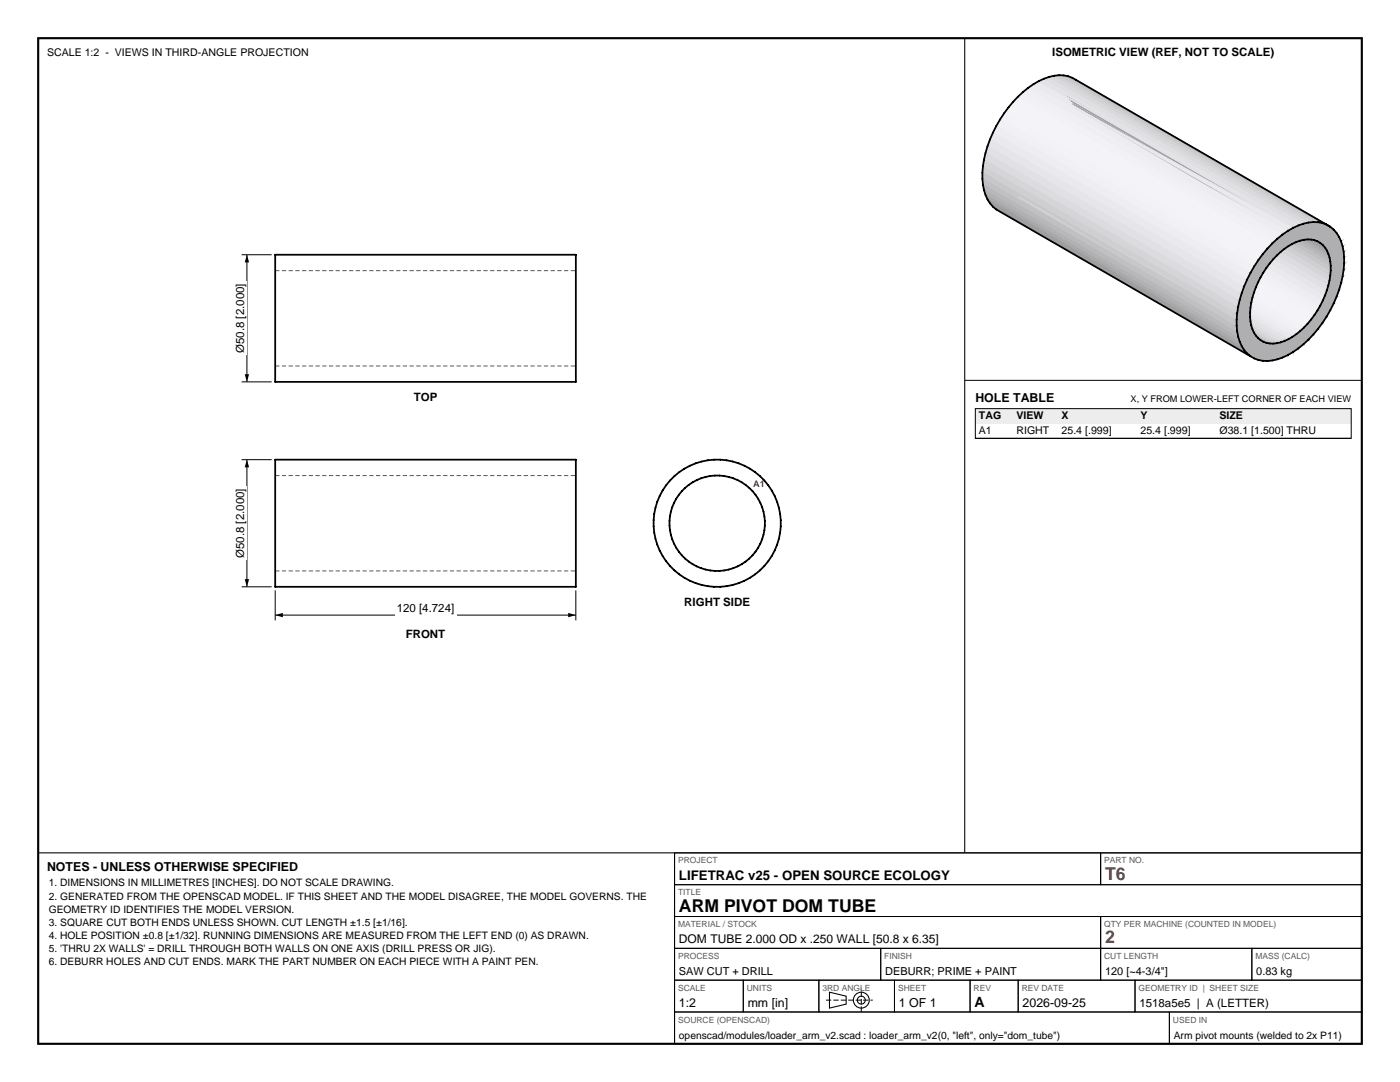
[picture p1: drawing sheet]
<svg xmlns="http://www.w3.org/2000/svg" width="279mm" height="216mm" viewBox="0 0 279 216" stroke-linecap="round" stroke-linejoin="round" font-family="sans-serif">
<path d="M7.6 7.6h264.2v200.7h-264.2z" fill="none" stroke="#000" stroke-width=".42"/>
<g fill="none" stroke="#000" stroke-width=".21">
<path d="M192.5 7.6v162.6M7.6 170.2h264.2M134.6 170.2v38.1M165.5 198l3.4 .8v1.6l-3.4 .8z"/>
<circle cx="171.9" cy="199.6" r="1.59"/>
<circle cx="171.9" cy="199.6" r=".79"/>
</g>
<g fill="none" stroke="#000" stroke-width=".2">
<path d="M54.9 117.8v6M114.9 117.8v6M54.9 122.7h60M134.6 170.2h85.1v6.3h-85.1zM134.6 176.5h137.2v6.4h-137.2zM219.7 170.2h52.1v6.3h-52.1zM134.6 182.9h85.1v6.3h-85.1zM134.6 189.2h41.2v6.4h-41.2zM134.6 195.6h13.7v6.3h-13.7zM148.3 195.6h15.1v6.3h-15.1zM163.4 195.6h15.1v6.3h-15.1zM175.8 189.2h43.9v6.4h-43.9z"/>
<path d="M178.5 195.6h15.1v6.3h-15.1zM193.6 195.6h9.6v6.3h-9.6zM203.2 195.6h23.3v6.3h-23.3zM219.7 182.9h52.1v6.3h-52.1zM219.7 189.2h30.1v6.4h-30.1zM226.5 195.6h45.3v6.3h-45.3zM249.8 189.2h22v6.4h-22zM134.6 201.9h98.8v6.4h-98.8zM233.4 201.9h38.4v6.4h-38.4z"/>
</g>
<path d="M164.8 199.6h9.4M171.9 201.9v-4.6" fill="none" stroke="#000" stroke-width=".2" stroke-dasharray="1.1 .4" stroke-linecap="butt"/>
<path d="M54.9 54h60M54.9 73h60M54.9 94.9h60M54.9 113.9h60" fill="none" stroke="#595959" stroke-width=".2" stroke-dasharray=".8 .5" stroke-linecap="butt"/>
<g fill="none" stroke="#000" stroke-width=".35">
<path d="M54.9 50.8h60v25.4h-60zM54.9 91.7h60v25.4h-60z"/>
<circle cx="143.1" cy="104.4" r="9.5"/>
<circle cx="143.1" cy="104.4" r="12.7"/>
</g>
<path d="M54.9 122.7l1.5-.4v.9zM113.4 122.3l1.5 .4-1.5 .5z" fill="#000"/>
<path d="M78.8 119.9h12.3v2.8h-12.3z" fill-rule="evenodd" fill="#fff"/>
<path d="M48.2 91.7h6M49.3 91.7v25.4M48.2 117.1h6" fill="none" stroke="#000" stroke-width=".2"/>
<path d="M49.3 91.7l.4 1.5h-.9zM48.8 115.6h.9l-.4 1.5z" fill="#000"/>
<path d="M46.5 97h2.8v14.8h-2.8z" fill-rule="evenodd" fill="#fff"/>
<path d="M48.2 50.8h6M49.3 50.8v25.4M48.2 76.2h6" fill="none" stroke="#000" stroke-width=".2"/>
<path d="M49.3 50.8l.4 1.6h-.9zM48.8 74.7h.9l-.4 1.5z" fill="#000"/>
<path d="M46.5 56.1h2.8v14.8h-2.8z" fill-rule="evenodd" fill="#fff"/>
<g fill="#f0f0f5" stroke="#f0f0f5" stroke-width=".2">
<path d="M212.8 31.7l50.1 30.2-50.7-29.3z"/>
<path d="M212.8 31.7l50.7 29.3-.6 .9z"/>
<path d="M199.6 23.8l50 30.6-50.8-29.3z"/>
<path d="M199.6 23.8l50.7 29.3-.7 1.3z"/>
</g>
<g fill="#ededf2" stroke="#ededf2" stroke-width=".2">
<path d="M213.3 30.7l50.2 30.3-50.7-29.3z"/>
<path d="M213.3 30.7l50.7 29.3-.5 1z"/>
<path d="M198.8 25.1l50.1 30.7-50.7-29.3z"/>
<path d="M198.8 25.1l50.8 29.3-.7 1.4z"/>
</g>
<g fill="#f2f2f7" stroke="#f2f2f7" stroke-width=".2">
<path d="M212.2 32.6l50.1 30.3-50.7-29.3z"/>
<path d="M212.2 32.6l50.7 29.3-.6 1z"/>
<path d="M200.4 22.6l49.9 30.5-50.7-29.3z"/>
<path d="M200.4 22.6l50.7 29.3-.8 1.2z"/>
</g>
<g fill="#eaeaee" stroke="#eaeaee" stroke-width=".2">
<path d="M213.7 29.7l50.3 30.3-50.7-29.3z"/>
<path d="M213.7 29.7l50.7 29.3-.4 1z"/>
<path d="M198.2 26.5l50.1 30.6-50.7-29.3z"/>
<path d="M198.2 26.5l50.7 29.3-.6 1.3z"/>
</g>
<g fill="#f3f3f8" stroke="#f3f3f8" stroke-width=".2">
<path d="M211.6 33.6l50.7 29.3-51.4-28.4z"/>
<path d="M210.9 34.5l50.8 29.3-51.5-28.5z"/>
<path d="M210.2 35.3l50.8 29.3-51.5-28.5z"/>
<path d="M210.9 34.5l51.4 28.4-.6 .9z"/>
<path d="M210.2 35.3l51.5 28.5-.7 .8z"/>
<path d="M209.5 36.1l51.5 28.5-.8 .8z"/>
<path d="M203.2 19.3l50.7 29.3-51.7-28.3z"/>
<path d="M202.2 20.3l50.7 29.3-51.6-28.2z"/>
<path d="M201.3 21.4l50.7 29.3-51.6-28.1z"/>
<path d="M202.2 20.3l51.7 28.3-1 1z"/>
<path d="M201.3 21.4l51.6 28.2-.9 1.1z"/>
<path d="M200.4 22.6l51.6 28.1-.9 1.2z"/>
</g>
<g fill="#e6e6ea" stroke="#e6e6ea" stroke-width=".2">
<path d="M214.1 28.6l50.3 30.4-50.7-29.3z"/>
<path d="M214.1 28.6l50.7 29.3-.4 1.1z"/>
<path d="M197.6 27.8l50.2 30.7-50.7-29.3z"/>
<path d="M197.6 27.8l50.7 29.3-.5 1.4z"/>
</g>
<g fill="#e1e1e5" stroke="#e1e1e5" stroke-width=".2">
<path d="M214.4 27.6l50.4 30.3-50.7-29.3z"/>
<path d="M214.4 27.6l50.7 29.3-.3 1z"/>
<path d="M197.1 29.2l50.3 30.6-50.7-29.3z"/>
<path d="M197.1 29.2l50.7 29.3-.4 1.3z"/>
</g>
<g fill="#dbdbe0" stroke="#dbdbe0" stroke-width=".2">
<path d="M214.6 26.6l50.5 30.3-50.7-29.3z"/>
<path d="M214.6 26.6l50.7 29.3-.2 1z"/>
<path d="M196.7 30.5l50.4 30.7-50.7-29.3z"/>
<path d="M196.7 30.5l50.7 29.3-.3 1.4z"/>
</g>
<g fill="#f1f1f6" stroke="#f1f1f6" stroke-width=".2">
<path d="M208.7 36.8l.8-.7 50.7 29.3z"/>
<path d="M208.7 36.8l51.5 28.6-.7 .7z"/>
<path d="M203.2 19.3l1-.9 50.7 29.2z"/>
<path d="M203.2 19.3l51.7 28.3-1 1z"/>
</g>
<g fill="#d5d5d9" stroke="#d5d5d9" stroke-width=".2">
<path d="M214.8 25.6l50.5 30.3-50.7-29.3z"/>
<path d="M214.8 25.6l50.7 29.3-.2 1z"/>
<path d="M196.4 31.9l50.5 30.6-50.7-29.3z"/>
<path d="M196.4 31.9l50.7 29.3-.2 1.3z"/>
</g>
<g fill="#efeff4" stroke="#efeff4" stroke-width=".2">
<path d="M208 37.4l.7-.6 50.8 29.3z"/>
<path d="M208 37.4l51.5 28.7-.8 .6z"/>
<path d="M204.2 18.4l1-.9 50.7 29.3z"/>
<path d="M204.2 18.4l51.7 28.4-1 .8z"/>
</g>
<g fill="#cfcfd3" stroke="#cfcfd3" stroke-width=".2">
<path d="M214.8 24.7l50.7 30.2-50.7-29.3z"/>
<path d="M214.8 24.7l50.8 29.3-.1 .9z"/>
<path d="M196.2 33.2l50.6 30.6-50.7-29.3z"/>
<path d="M196.2 33.2l50.7 29.3-.1 1.3z"/>
</g>
<g fill="#ececf1" stroke="#ececf1" stroke-width=".2">
<path d="M207.2 37.9l.8-.5 50.7 29.3z"/>
<path d="M207.2 37.9l51.5 28.8-.8 .5z"/>
<path d="M205.2 17.5l1.1-.7 50.7 29.3z"/>
<path d="M205.2 17.5l51.8 28.6-1.1 .7z"/>
</g>
<g fill="#c7c7cb" stroke="#c7c7cb" stroke-width=".2">
<path d="M214.8 23.8l50.8 30.2-50.8-29.3z"/>
<path d="M214.8 23.8l50.8 29.3v.9z"/>
<path d="M196.1 34.5l50.7 30.5-50.7-29.3z"/>
<path d="M196.1 34.5l50.7 29.3v1.2z"/>
</g>
<g fill="#e8e8ed" stroke="#e8e8ed" stroke-width=".2">
<path d="M206.4 38.4l.8-.5 50.7 29.3z"/>
<path d="M206.4 38.4l51.5 28.8-.8 .5z"/>
</g>
<g fill="#c0c0c4" stroke="#c0c0c4" stroke-width=".2">
<path d="M214.8 22.9l50.8 30.2-50.8-29.3z"/>
<path d="M196.1 35.7l50.8 30.4-50.7-29.3z"/>
<path d="M214.8 22.9l50.7 29.3 .1 .9z"/>
<path d="M196.1 35.7l50.7 29.3 .1 1.1z"/>
</g>
<g fill="#e4e4e9" stroke="#e4e4e9" stroke-width=".2">
<path d="M205.6 38.8l.8-.4 50.7 29.3z"/>
<path d="M207.3 16.2l1.1-.5 50.7 29.3z"/>
<path d="M205.6 38.8l51.5 28.9-.8 .4z"/>
<path d="M207.3 16.2l51.8 28.8-1 .5z"/>
</g>
<g fill="#b8b8bc" stroke="#b8b8bc" stroke-width=".2">
<path d="M214.6 22.1l50.9 30.1-50.7-29.3z"/>
<path d="M196.2 36.8l50.9 30.4-50.7-29.3z"/>
<path d="M214.6 22.1l50.7 29.3 .2 .8z"/>
<path d="M196.2 36.8l50.7 29.3 .2 1.1z"/>
</g>
<g fill="#dfdfe3" stroke="#dfdfe3" stroke-width=".2">
<path d="M204.8 39l.8-.2 50.7 29.3z"/>
<path d="M208.4 15.7l1-.4 50.7 29.3z"/>
<path d="M204.8 39l51.5 29.1-.7 .2z"/>
<path d="M208.4 15.7l51.7 28.9-1 .4z"/>
</g>
<g fill="#b0b0b4" stroke="#b0b0b4" stroke-width=".2">
<path d="M214.4 21.4l50.9 30-50.7-29.3z"/>
<path d="M196.4 37.9l51 30.3-50.7-29.3z"/>
<path d="M214.4 21.4l50.7 29.3 .2 .7z"/>
<path d="M196.4 37.9l50.7 29.3 .3 1z"/>
</g>
<g fill="#d9d9de" stroke="#d9d9de" stroke-width=".2">
<path d="M204.1 39.2l.7-.2 50.8 29.3z"/>
<path d="M209.4 15.3l1-.2 50.7 29.3z"/>
<path d="M204.1 39.2l51.5 29.1-.8 .2z"/>
<path d="M209.4 15.3l51.7 29.1-1 .2z"/>
</g>
<g fill="#a8a8ab" stroke="#a8a8ab" stroke-width=".2">
<path d="M214.1 20.7l51 30-50.7-29.3z"/>
<path d="M196.7 38.9l51.1 30.2-50.7-29.3z"/>
<path d="M214.1 20.7l50.7 29.3 .3 .7z"/>
<path d="M196.7 38.9l50.7 29.3 .4 .9z"/>
</g>
<g fill="#d3d3d7" stroke="#d3d3d7" stroke-width=".2">
<path d="M203.3 39.3l.8-.1 50.7 29.3z"/>
<path d="M210.4 15.1l1-.1 50.7 29.3z"/>
<path d="M203.3 39.3l51.5 29.2-.7 .1z"/>
<path d="M210.4 15.1l51.7 29.2-1 .1z"/>
</g>
<g fill="#9f9fa3" stroke="#9f9fa3" stroke-width=".2">
<path d="M213.7 20.1l51.1 29.9-50.7-29.3z"/>
<path d="M197.1 39.8l51.2 30.1-50.7-29.3z"/>
<path d="M213.7 20.1l50.7 29.3 .4 .6z"/>
<path d="M197.1 39.8l50.7 29.3 .5 .8z"/>
</g>
<g fill="#ccccd0" stroke="#ccccd0" stroke-width=".2">
<path d="M202.6 39.2l.7 .1 50.8 29.3z"/>
<path d="M211.4 15h.9l50.7 29.3z"/>
<path d="M202.6 39.2l51.5 29.4-.7-.1z"/>
<path d="M211.4 15l51.6 29.3h-.9z"/>
</g>
<g fill="#9e9ea1" stroke="#9e9ea1" stroke-width=".2">
<path d="M213.3 19.6l51.1 29.8-50.7-29.3z"/>
<path d="M212.8 19.2l50.7 29.3-50.2-28.9z"/>
<path d="M212.2 18.9l50.7 29.3z"/>
<path d="M198.2 41.2l50.7 29.3-50.1-28.7z"/>
<path d="M197.6 40.6l51.3 29.9-50.7-29.3z"/>
<path d="M213.3 19.6l50.7 29.3 .4 .5z"/>
<path d="M213.3 19.6l50.2 28.9 .5 .4z"/>
<path d="M212.8 19.2l50.7 29.3z"/>
<path d="M198.8 41.8l50.1 28.7 .7 .6z"/>
<path d="M197.6 40.6l50.7 29.3 .6 .6z"/>
</g>
<g fill="#c5c5c9" stroke="#c5c5c9" stroke-width=".2">
<path d="M202 39.1l.6 .1 50.8 29.3z"/>
<path d="M212.3 15l.9 .2 50.7 29.3z"/>
<path d="M202 39.1l51.4 29.4-.7-.1z"/>
<path d="M212.3 15l51.6 29.5-.9-.2z"/>
</g>
<g fill="#bdbdc1" stroke="#bdbdc1" stroke-width=".2">
<path d="M201.4 38.9l.6 .2 50.7 29.3z"/>
<path d="M213.2 15.2l.8 .3 50.7 29.3z"/>
<path d="M201.4 38.9l51.3 29.5-.6-.2z"/>
<path d="M213.2 15.2l51.5 29.6-.8-.3z"/>
</g>
<path d="M214 15.5l51.5 29.7z" fill="#b5b5b9" stroke="#b5b5b9" stroke-width=".2"/>
<g fill="#e9e9ed" stroke="#e9e9ed" stroke-width=".2">
<path d="M206.3 16.8l1-.6 50.8 29.3z"/>
<path d="M206.3 16.8l51.8 28.7-1.1 .6z"/>
</g>
<g fill="#afafb2" stroke="#afafb2" stroke-width=".2">
<path d="M262.9 61.9h2.6l-.8 1.3z"/>
<path d="M263.5 61l2.7-.4-.7 1.3z"/>
<path d="M262.3 62.9l2.4 .3-.8 1.2z"/>
<path d="M264 60l2.7-.8-.5 1.4z"/>
<path d="M261.7 63.8l2.2 .6-.9 1.2z"/>
<path d="M264.4 59l2.8-1.1-.5 1.3z"/>
<path d="M261 64.6l2 1-.9 1.1z"/>
<path d="M264.8 57.9l2.8-1.4-.4 1.4z"/>
<path d="M260.2 65.4l1.9 1.3-1 1.1z"/>
<path d="M263.5 61l2 .9h-2.6z"/>
<path d="M262.9 61.9l1.8 1.3-2.4-.3z"/>
<path d="M264 60l2.2 .6-2.7 .4z"/>
<path d="M262.3 62.9l1.6 1.5-2.2-.6z"/>
<path d="M265.1 56.9l2.8-1.7-.3 1.3z"/>
<path d="M264.4 59l2.3 .2-2.7 .8z"/>
<path d="M259.5 66.1l1.6 1.7-1 .9z"/>
<path d="M261.7 63.8l1.3 1.8-2-1z"/>
<path d="M264.8 57.9h2.4l-2.8 1.1z"/>
<path d="M261 64.6l1.1 2.1-1.9-1.3z"/>
<path d="M265.3 55.9l2.8-2-.2 1.3z"/>
<path d="M265.1 56.9l2.5-.4-2.8 1.4z"/>
<path d="M258.7 66.7l1.4 2-1 .8z"/>
<path d="M259.5 66.1l.7-.7 .9 2.4z"/>
<path d="M265.3 55.9l2.6-.7-2.8 1.7z"/>
<path d="M265.5 54.9l2.8-2.3-.2 1.3z"/>
<path d="M258.7 66.7l.8-.6 .6 2.6z"/>
<path d="M257.9 67.2l1.2 2.3-1 .8z"/>
<path d="M265.5 54.9l2.6-1-2.8 2z"/>
<path d="M257.9 67.2l.8-.5 .4 2.8z"/>
<path d="M265.6 53.1l2.7-1.7v1.2z"/>
<path d="M257.1 67.7l1 2.6-1.1 .6z"/>
<path d="M265.6 54l2.7-1.4-2.8 2.3z"/>
<path d="M265.6 53.1l2.7-.5-2.7 1.4z"/>
<path d="M257.1 67.7l.8-.5 .2 3.1z"/>
<path d="M265.5 52.2l2.6-2 .2 1.2z"/>
<path d="M256.3 68.1l.7 2.8-1.1 .4z"/>
<path d="M265.5 52.2l2.8-.8-2.7 1.7z"/>
<path d="M256.3 68.1l.8-.4-.1 3.2z"/>
<path d="M256.3 68.1l-.4 3.2-1 .4z"/>
<path d="M265.3 51.4l2.6-2.3 .2 1.1z"/>
<path d="M265.3 51.4l2.8-1.2-2.6 2z"/>
<path d="M255.6 68.3l.7-.2-1.4 3.6z"/>
<path d="M255.6 68.3l-.7 3.4-1 .2z"/>
<path d="M265.1 50.7l2.5-2.5 .3 .9z"/>
<path d="M265.1 50.7l2.8-1.6-2.6 2.3z"/>
<path d="M254.8 68.5l.8-.2-1.7 3.6z"/>
<path d="M254.8 68.5l-.9 3.4-1 .1z"/>
<path d="M267.2 47.3l.4 .9-2.8 1.8z"/>
<path d="M264.8 50l2.8-1.8-2.5 2.5z"/>
<path d="M254.1 68.6l.7-.1-1.9 3.5z"/>
<path d="M254.1 68.6l-1.2 3.4h-.9z"/>
<path d="M264.4 49.4l2.8-2.1-2.4 2.7z"/>
<path d="M266.7 46.5l.5 .8-2.8 2.1z"/>
<path d="M253.4 68.5l.7 .1-2.1 3.4z"/>
<path d="M253.4 68.5l-1.4 3.5-.9-.2z"/>
<path d="M264 48.9l2.7-2.4-2.3 2.9z"/>
<path d="M266.2 45.8l.5 .7-2.7 2.4z"/>
<path d="M252.7 68.4l.7 .1-2.3 3.3z"/>
<path d="M252.7 68.4l-1.6 3.4-.8-.3z"/>
<path d="M266.2 45.8l-2.2 3.1-.5-.4z"/>
<path d="M265.5 45.2l.7 .6-2.7 2.7z"/>
<path d="M252.1 68.2l.6 .2-2.4 3.1z"/>
<path d="M265.5 45.2l-2 3.3-.6-.3z"/>
<path d="M252.1 68.2l-1.8 3.3-.7-.4z"/>
<path d="M264.7 44.8l.8 .4-2.6 3z"/>
<path d="M251.6 67.9l.5 .3-2.5 2.9z"/>
<path d="M264.7 44.8l-1.8 3.4-.6-.3z"/>
<path d="M251.6 67.9l-2 3.2-.7-.6z"/>
<path d="M251.1 67.4l.5 .5-2.7 2.6z"/>
<path d="M263.9 44.5l.8 .3-2.4 3.1z"/>
<path d="M263.9 44.5l-1.6 3.4-.6-.1z"/>
<path d="M248.3 69.9l2.8-2.5-2.2 3.1z"/>
<path d="M250.6 66.9l.5 .5-2.8 2.5z"/>
<path d="M263 44.3l.9 .2-2.2 3.3z"/>
<path d="M263 44.3l-1.3 3.5h-.7z"/>
<path d="M247.8 69.1l2.8-2.2-2.3 3z"/>
<path d="M250.2 66.3l.4 .6-2.8 2.2z"/>
<path d="M262.1 44.3h.9l-2 3.5z"/>
<path d="M262.1 44.3l-1.1 3.5h-.8z"/>
<path d="M247.4 68.2l2.5-2.5 .3 .6z"/>
<path d="M247.4 68.2l2.8-1.9-2.4 2.8z"/>
<path d="M261.1 44.4l1-.1-1.9 3.5z"/>
<path d="M261.1 44.4l-.9 3.4-.7 .2z"/>
<path d="M247.1 67.2l2.6-2.3 .2 .8z"/>
<path d="M247.1 67.2l2.8-1.5-2.5 2.5z"/>
<path d="M260.1 44.6l1-.2-1.6 3.6z"/>
<path d="M260.1 44.6l-.6 3.4-.8 .3z"/>
<path d="M246.9 66.1l2.7-2 .1 .8z"/>
<path d="M246.9 66.1l2.8-1.2-2.6 2.3z"/>
<path d="M259.1 45l1-.4-1.4 3.7z"/>
<path d="M258.1 45.5l.6 2.8-.8 .4z"/>
<path d="M246.8 65l2.7-1.7 .1 .8z"/>
<path d="M258.1 45.5l1-.5-.4 3.3z"/>
<path d="M246.8 65l2.8-.9-2.7 2z"/>
<path d="M257 46.1l.9 2.6-.8 .4z"/>
<path d="M246.8 63.8l2.7-1.4v.9z"/>
<path d="M257 46.1l1.1-.6-.2 3.2z"/>
<path d="M246.8 63.8l2.7-.5-2.7 1.7z"/>
<path d="M255.9 46.8l1.2 2.3-.8 .6z"/>
<path d="M246.9 62.5l2.7-1.1-.1 1z"/>
<path d="M246.9 62.5l2.8-2.1-.1 1z"/>
<path d="M255.9 46.8l1.1-.7 .1 3z"/>
<path d="M246.9 62.5l2.6-.1-2.7 1.4z"/>
<path d="M254.9 47.6l1.4 2.1-.7 .6z"/>
<path d="M247.1 61.2l2.8-1.8-.2 1z"/>
<path d="M253.9 48.6l1.7 1.7-.8 .7z"/>
<path d="M254.9 47.6l1-.8 .4 2.9z"/>
<path d="M247.4 59.8l2.8-1.4-.3 1z"/>
<path d="M247.1 61.2l2.6-.8-2.8 2.1z"/>
<path d="M252.9 49.6l1.9 1.4-.7 .7z"/>
<path d="M247.8 58.5l2.8-1.1-.4 1z"/>
<path d="M252 50.7l2.1 1-.7 .9z"/>
<path d="M253.9 48.6l1-1 .7 2.7z"/>
<path d="M248.3 57.1l2.8-.7-.5 1z"/>
<path d="M247.4 59.8l2.5-.4-2.8 1.8z"/>
<path d="M251.1 51.9l2.3 .7-.7 .9z"/>
<path d="M248.9 55.8l2.7-.4-.5 1z"/>
<path d="M250.3 53.1l2.4 .4-.6 .9z"/>
<path d="M249.6 54.4h2.5l-.5 1z"/>
<path d="M253.9 48.6l.9 2.4-1.9-1.4z"/>
<path d="M247.8 58.5l2.4-.1-2.8 1.4z"/>
<path d="M252.9 49.6l1.2 2.1-2.1-1z"/>
<path d="M248.3 57.1l2.3 .3-2.8 1.1z"/>
<path d="M252 50.7l1.4 1.9-2.3-.7z"/>
<path d="M248.9 55.8l2.2 .6-2.8 .7z"/>
<path d="M251.1 51.9l1.6 1.6-2.4-.4z"/>
<path d="M249.6 54.4l2 1-2.7 .4z"/>
<path d="M250.3 53.1l1.8 1.3h-2.5z"/>
</g>
<path d="M203.2 19.3a13.1 13.1 0 0 1 8.2-4.3h.9l1.7 .5 51.5 29.7a8.2 8.2 0 0 1 2.8 7.4 23.7 23.7 0 0 1-11.3 18.3 7.7 7.7 0 0 1-6.7 .6l-51.5-29.7a8.2 8.2 0 0 1-2.7-7.3 24.3 24.3 0 0 1 7.1-15.2zM254.8 51a9.3 9.3 0 0 1 6.9-3.2 4.5 4.5 0 0 1 3.8 4.4 17.2 17.2 0 0 1-6 13.9 8 8 0 0 1-6.8 2.3 4.7 4.7 0 0 1-3.1-4.3 17.2 17.2 0 0 1 5.2-13.1zM264.7 44.8a8.2 8.2 0 0 0-7.7 1.3 23.7 23.7 0 0 0-10.2 18.9 7.7 7.7 0 0 0 2.8 6.1" fill="none" stroke="#000" stroke-width=".35"/>
<path d="M192.5 75.9h79.3" fill="none" stroke="#000" stroke-width=".2"/>
<path d="M194.6 81.5h75.1v3h-75.1z" fill-rule="evenodd" fill="#ededed"/>
<path d="M194.6 81.5h75.1v6h-75.1zM194.6 87.5h75.1" fill="none" stroke="#000" stroke-width=".2"/>
<g font-size="3.5" fill="#bf1a1a">
<text x="220.5" y="175.5">T6</text>
<text x="220.5" y="188.2">2</text>
</g>
<text font-size="3.5" x="135.5" y="181.9">ARM PIVOT DOM TUBE</text>
<text font-size="2.8" x="194.5" y="200.9">A</text>
<text font-size="2.6" x="135.5" y="175.5">LIFETRAC v25 - OPEN SOURCE ECOLOGY</text>
<g font-size="2.5">
<text x="194.6" y="80.1">HOLE TABLE</text>
<text x="9.4" y="173.7">NOTES - UNLESS OTHERWISE SPECIFIED</text>
<text x="135.5" y="200.9">1:2</text>
<text x="149.2" y="200.9">mm [in]</text>
<text x="179.4" y="200.9">1 OF 1</text>
<text x="204.1" y="200.9">2026-09-25</text>
</g>
<text font-size="2.4" x="135.5" y="188.2">DOM TUBE 2.000 OD x .250 WALL [50.8 x 6.35]</text>
<g font-size="2.3">
<text x="210" y="11.1">ISOMETRIC VIEW (REF, NOT TO SCALE)</text>
<text x="48.7" y="70.5" transform="rotate(-90 48.7 70.5)">Ø50.8 [2.000]</text>
<text x="82.6" y="80.1">TOP</text>
<text x="48.7" y="111.4" transform="rotate(-90 48.7 111.4)">Ø50.8 [2.000]</text>
<text x="79.2" y="122.2">120 [4.724]</text>
<text x="136.6" y="121">RIGHT SIDE</text>
<text x="81" y="127.3">FRONT</text>
<text x="227.4" y="200.9">1518a5e5 | A (LETTER)</text>
</g>
<g font-size="2.2">
<text x="135.5" y="194.6">SAW CUT + DRILL</text>
<text x="176.6" y="194.6">DEBURR; PRIME + PAINT</text>
<text x="220.5" y="194.6">120 [~4-3/4&quot;]</text>
<text x="250.7" y="194.6">0.83 kg</text>
</g>
<g font-size="2.1">
<text x="9.4" y="11.1">SCALE 1:2 - VIEWS IN THIRD-ANGLE PROJECTION</text>
<text x="195.4" y="83.7">TAG</text>
<text x="202.9" y="83.7">VIEW</text>
<text x="211.9" y="83.7">X</text>
<text x="227.6" y="83.7">Y</text>
<text x="243.4" y="83.7">SIZE</text>
<text x="195.4" y="86.7">A1</text>
<text x="202.9" y="86.7">RIGHT</text>
<text x="211.9" y="86.7">25.4 [.999]</text>
<text x="227.6" y="86.7">25.4 [.999]</text>
<text x="243.4" y="86.7">Ø38.1 [1.500] THRU</text>
</g>
<g font-size="2">
<text x="9.7" y="176.9">1. DIMENSIONS IN MILLIMETRES [INCHES]. DO NOT SCALE DRAWING.</text>
<text x="9.7" y="179.5">2. GENERATED FROM THE OPENSCAD MODEL. IF THIS SHEET AND THE MODEL DISAGREE, THE MODEL GOVERNS. THE</text>
<text x="9.7" y="182.1">GEOMETRY ID IDENTIFIES THE MODEL VERSION.</text>
<text x="9.7" y="184.7">3. SQUARE CUT BOTH ENDS UNLESS SHOWN. CUT LENGTH ±1.5 [±1/16].</text>
<text x="9.7" y="187.3">4. HOLE POSITION ±0.8 [±1/32]. RUNNING DIMENSIONS ARE MEASURED FROM THE LEFT END (0) AS DRAWN.</text>
<text x="9.7" y="189.9">5. 'THRU 2X WALLS' = DRILL THROUGH BOTH WALLS ON ONE AXIS (DRILL PRESS OR JIG).</text>
<text x="9.7" y="192.5">6. DEBURR HOLES AND CUT ENDS. MARK THE PART NUMBER ON EACH PIECE WITH A PAINT PEN.</text>
<text x="135.5" y="207.3">openscad/modules/loader_arm_v2.scad : loader_arm_v2(0, &quot;left&quot;, only=&quot;dom_tube&quot;)</text>
<text x="234.3" y="207.3">Arm pivot mounts (welded to 2x P11)</text>
</g>
<text font-size="1.8" x="225.6" y="80.1">X, Y FROM LOWER-LEFT CORNER OF EACH VIEW</text>
<text font-size="1.8" fill="#bf1a1a" x="150.3" y="97.2">A1</text>
<g font-size="1.7" fill="#595959">
<text x="135.3" y="172.3">PROJECT</text>
<text x="220.4" y="172.3">PART NO.</text>
<text x="135.3" y="178.6">TITLE</text>
<text x="135.3" y="185">MATERIAL / STOCK</text>
<text x="220.4" y="185">QTY PER MACHINE (COUNTED IN MODEL)</text>
<text x="135.3" y="191.3">PROCESS</text>
<text x="176.5" y="191.3">FINISH</text>
<text x="220.4" y="191.3">CUT LENGTH</text>
<text x="250.5" y="191.3">MASS (CALC)</text>
<text x="135.3" y="197.7">SCALE</text>
<text x="149" y="197.7">UNITS</text>
<text x="164.1" y="197.7">3RD ANGLE</text>
<text x="179.2" y="197.7">SHEET</text>
<text x="194.3" y="197.7">REV</text>
<text x="203.9" y="197.7">REV DATE</text>
<text x="227.2" y="197.7">GEOMETRY ID | SHEET SIZE</text>
<text x="135.3" y="204">SOURCE (OPENSCAD)</text>
<text x="234.1" y="204">USED IN</text>
</g>
</svg>
